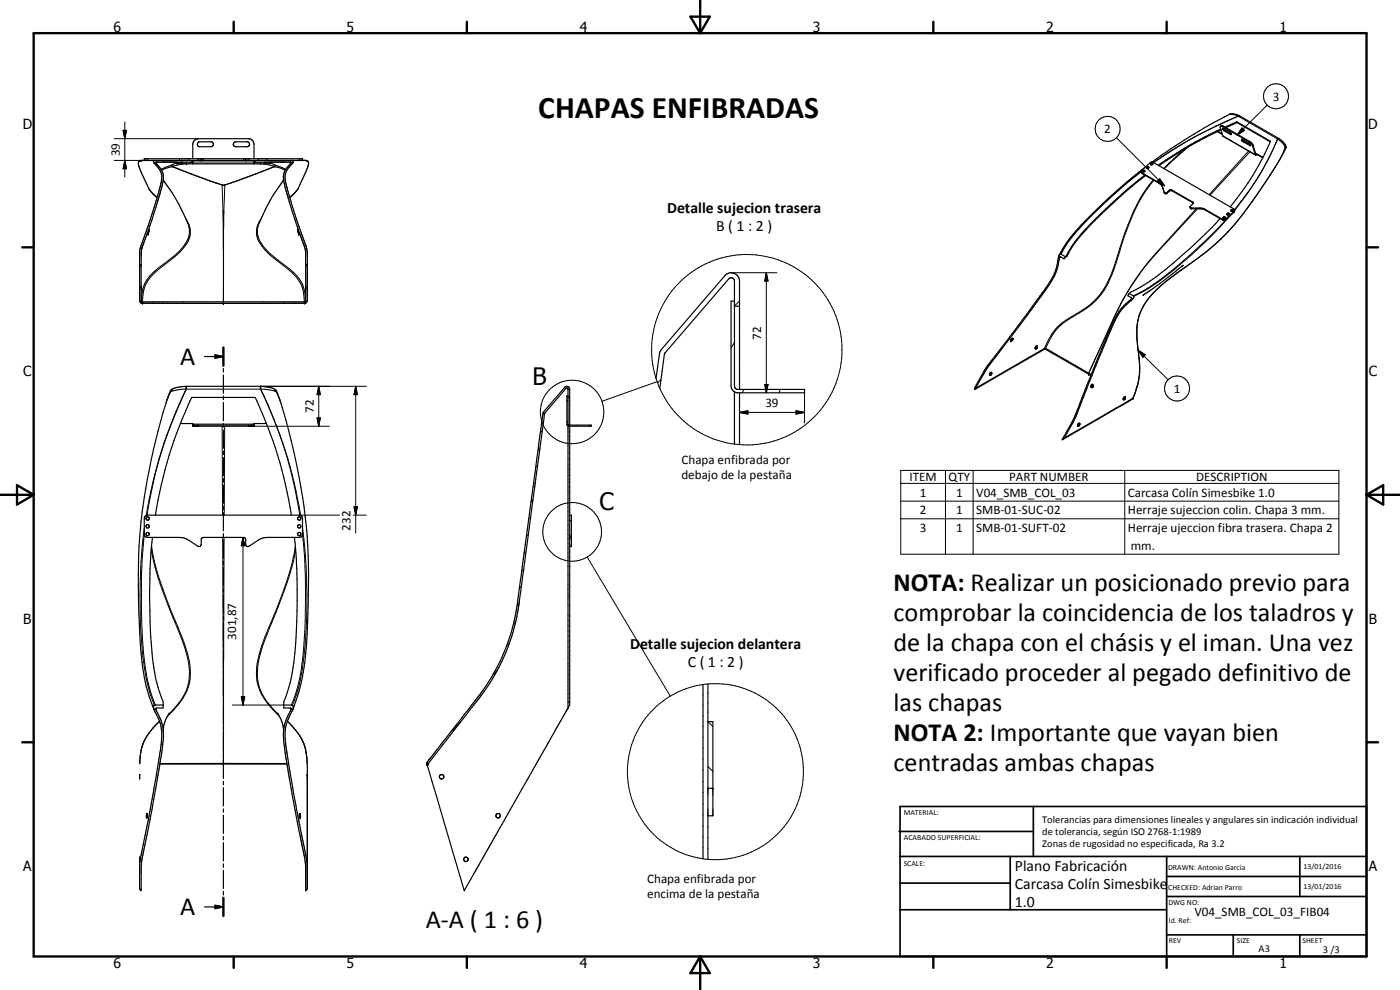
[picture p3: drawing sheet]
<svg xmlns="http://www.w3.org/2000/svg" width="420mm" height="297mm" viewBox="0 0 420 297" stroke-linecap="round" stroke-linejoin="round" font-family="sans-serif">
<g fill="#000">
<circle cx="42.4" cy="48.1" r=".18"/>
<circle cx="49" cy="54" r=".18"/>
<circle cx="53.1" cy="48.9" r=".18"/>
<circle cx="57.9" cy="48.9" r=".18"/>
<circle cx="60.4" cy="47.6" r=".18"/>
<circle cx="60.4" cy="48.1" r=".18"/>
<circle cx="70.1" cy="43.3" r=".18"/>
<circle cx="73.7" cy="47.6" r=".18"/>
<circle cx="73.7" cy="48.1" r=".18"/>
<circle cx="74.9" cy="43.3" r=".18"/>
<circle cx="76.2" cy="48.9" r=".18"/>
<circle cx="81" cy="48.9" r=".18"/>
<circle cx="85.1" cy="54" r=".18"/>
<circle cx="87.2" cy="49.1" r=".18"/>
<circle cx="372.7" cy="42" r=".18"/>
<circle cx="372.9" cy="41.8" r=".18"/>
<circle cx="375.2" cy="43.5" r=".18"/>
<circle cx="44.4" cy="70.2" r=".18"/>
<circle cx="44.8" cy="69" r=".18"/>
<circle cx="89.4" cy="68.9" r=".18"/>
<circle cx="89.7" cy="70.2" r=".18"/>
<circle cx="41.9" cy="85.9" r=".18"/>
<circle cx="42.4" cy="85.9" r=".18"/>
<circle cx="42.7" cy="91" r=".18"/>
<circle cx="67" cy="90.6" r=".18"/>
<circle cx="67" cy="91" r=".18"/>
<circle cx="91.3" cy="91" r=".18"/>
<circle cx="91.7" cy="85.9" r=".18"/>
<circle cx="92.2" cy="85.9" r=".18"/>
<circle cx="303.3" cy="102.3" r=".18"/>
<circle cx="304" cy="101.5" r=".18"/>
<circle cx="326.7" cy="112" r=".18"/>
<circle cx="326.7" cy="112.3" r=".18"/>
<circle cx="57.9" cy="127.6" r=".18"/>
<circle cx="76.2" cy="127.6" r=".18"/>
<circle cx="50.8" cy="214" r=".18"/>
<circle cx="83.3" cy="214" r=".18"/>
<circle cx="41.9" cy="232.4" r=".18"/>
<circle cx="67" cy="229.2" r=".18"/>
<circle cx="67" cy="229.1" r=".18"/>
<circle cx="92.2" cy="232.4" r=".18"/>
<circle cx="128.1" cy="229.2" r=".18"/>
<circle cx="128.6" cy="229.1" r=".18"/>
<circle cx="212.5" cy="236.5" r=".18"/>
<circle cx="213.9" cy="236.5" r=".18"/>
<circle cx="41.9" cy="258.5" r=".18"/>
<circle cx="41.9" cy="257.2" r=".18"/>
<circle cx="44.1" cy="244.1" r=".18"/>
<circle cx="90" cy="244.1" r=".18"/>
<circle cx="90.1" cy="245.4" r=".18"/>
<circle cx="92.2" cy="258.5" r=".18"/>
<circle cx="92.2" cy="257.2" r=".18"/>
</g>
<g fill="none" stroke="#000" stroke-width=".3">
<path d="M36.9 39.1h1.1l-.5 2.5zM37.5 36.6v16.5M363.3 38.7l-6.5 3.4M365.8 39.6v.2M367.1 37.8l-.3 .2M367.6 39.1l-.2 .2M369 34.3l.7-.1 1.9 .6M370.8 35.2l-5.9 2.7M371.6 34.8l-.9 .4M371.6 34.8v.1M371.6 34.9a125.3 125.3 0 0 0-25.5 13.9M371.6 34.9l11.8 6.8"/>
<path d="M372.1 34.8l-.5 .1M372.7 38.4l.8 .7-2.2 1.4zM380.3 31.5l-9 9M34.3 48.1l57.8 .1M34.3 41.6h25.3M37.5 48.1l.5 2.5h-1.1zM42 48.2h.1M42.1 48.2h.1M42.2 48.2h-.1M44.3 47.6v.5M44.5 56.3l1 1.4 1.6 1.5M46.9 48.6h6.2"/>
<path d="M51.6 49.5l.3 .5M51.6 49.5l.2 .5M51.6 49.5l-3.2 1.3M51.8 50l14.9 5.5M51.8 50l-1.9 .5-1.4 .6M51.9 50l11 4.2 4 1.3h.5M51.9 50h-.1M53.1 48.9l-1.5 .6M53.9 47.6v.5M54.8 48.6v.3M55.9 48.9l.1 .3M56 49.2h.1"/>
<path d="M56 48.9v.3M56 49.2h22.2M56 49.2l-2.2 .2-1.9 .6M56.7 47.6v.5M57.9 48.3h18.3M59.3 47.6v.5M61 47.6v.5M66.7 55.5l.3 19.7M66.7 55.5h.1M66.7 55.5h.8M67.4 55.5h.1M67.5 55.5l-.4 8.8-.1 26.7"/>
<path d="M73.1 47.6v.5M74.7 47.6v.5M77.5 47.6v.5M78.1 48.9v.3M78.2 48.9v.3M78.2 49.2l2.1 .2 1.9 .6M79.3 48.6v.3M80.2 47.6v.5M81 48.9l1.5 .6M81 48.6h6.2M82.2 50h.1M82.2 50l-14.8 5.5"/>
<path d="M82.3 50l-14.8 5.5M82.3 50l1.9 .5 1.4 .6M82.5 49.5l-.3 .5M82.5 49.5l-.2 .5M82.5 49.5l3.3 1.3M89.6 56.3l-1 1.4-1.7 1.5M89.8 47.6v.5M92.1 48.2h.1M335.1 41.3l14.4 14.5M342.5 51.6a119.9 119.9 0 0 0-22 21.2l-2 3.5M342.5 51.4a133.3 133.3 0 0 0-21.6 20.5l-2.6 4.3M342.7 51.9l.1 .2"/>
<path d="M345.8 49.2l-.4 .2M346.1 54a52.7 52.7 0 0 0-9.2 17.9l-.9 2.8a48.4 48.4 0 0 1-4.2 11.2l-.5 .8a21.8 21.8 0 0 1-9.2 8 16.8 16.8 0 0 0-8.7 9.9M346.3 54.1a45.3 45.3 0 0 0-8.3 15.4l-1.8 5.6a48 48 0 0 1-4.4 11.3l-2.8 3.7a33.1 33.1 0 0 1-8.2 5.7 15.4 15.4 0 0 0-7 9M347.8 54.8l.1 .2M348.1 53.6l1.4 2.2-2.1-1.4zM348.9 56v.3M349.4 57.7l.1 .3M350.2 57.7l.1 .3M350.9 57.1l.1 .2M351.6 57l.1 .2M355.2 43l-8.9 5.8M355.5 44.8l-6.3 5.7"/>
<path d="M356.6 44.1l-7.2 6.5M356.8 42l-1.6 1M362.9 58.4l11.8-13.1 .4 .3-11.9 12.9M367 40.8l9.7 5.6 .2-.2M369.4 40.2l-.2 .1M372.9 41.8l-.2 .2M373.4 42.5l-.2 .1M375 42.4l-.1 .1M375.1 43.5l-.1 .1M376.1 43.7l-.1 .2M376.8 46.1l.3 .3M378.9 47.1v.2"/>
<path d="M379.5 49.9l-2.4 4.1-2.6 3.9-4 5.2M380.9 47.2a84.4 84.4 0 0 1-10.4 15.7M381.6 45.8l-.7 1.4M383.4 41.7l-2.5 5.5M383.4 41.7h.1M383.4 41.7l-1.8 4.1M383.4 41.7l1.7 1.4 .6 .9M383.6 41.6l-.2 .1M383.7 41.6h.1M383.9 41.6l-.5 .1M385.7 44a26.4 26.4 0 0 1-4.5 8.5 103.6 103.6 0 0 1-14.8 19.2 110.1 110.1 0 0 1-13.1 10.2 32.4 32.4 0 0 0-10 9.6 17.5 17.5 0 0 0-1.9 11.8l.4 4.3a20.7 20.7 0 0 1-1.9 11.9M385.7 44l.2 .4"/>
<path d="M385.7 44l.2 .1M55.8 65.7a6.6 6.6 0 0 1-.9 8.8l-2.8 2.8-4.4 3.5a11.5 11.5 0 0 0-5 10.2M56.3 67a6.5 6.5 0 0 1-1.5 7.3l-2.4 2.4-5.1 3.9a11.4 11.4 0 0 0-4.9 10.2M77.8 67a7.1 7.1 0 0 0 2.2 8l3.4 3a26 26 0 0 1 5.7 4.7l.6 .8a9.6 9.6 0 0 1 1.9 5.1l.1 2.2M78.3 65.7a6.3 6.3 0 0 0 .4 8.3 19 19 0 0 0 4.4 4.2l2.3 1.7a11.9 11.9 0 0 1 5.9 10.7v.4M357.5 62.4l.1 .3M358 60.6v.3M359 62.7l-13.8 15.2-2.7 3.4M359.4 62.7l-12.2 13.2-4.6 5.5M359.9 62.4v.3M361.8 62.9l.1 .2M366.8 65.8l.1 .2"/>
<path d="M367.9 66a151.8 151.8 0 0 1-17.9 16.5l-1 .7a43.5 43.5 0 0 1-8.9 5.6M367.9 65.6l.1 .3M368.9 65l-6.2 6.6-5 4.8-6.3 5.3a56.8 56.8 0 0 1-11.2 7.2M370.3 63.4l.1 .3M41.9 90.3l.6 .6M67 91h.1M67.1 82.8l-.1 7.8M92.1 90.3l-.5 .6M219.4 81.8h13.8M221.9 90.3l-1.5 1.5M230 81.8l.5 2.5h-1zM230 81.8v36.1"/>
<path d="M335.1 93.8l-8.4 18.5M335.1 93.8l-4.5 9.7M336.3 91.2l-1.2 2.6M336.4 91.2l-1.3 2.6M337.8 88.6l-1.5 2.6M337.8 88.6l-1.4 2.6M339.2 86.1l-1.4 2.5M339.3 86.1l-1.5 2.5M342.5 81.3l-3.3 4.8M342.6 81.4l-3.3 4.7M51.1 117.3h.1M51.1 117.3l.2 .1"/>
<path d="M51.3 117.4l-1.4 3.5M51.3 117v.4M55.9 116.7a134.1 134.1 0 0 0-12 38M55.9 116.7l-4.6 .7M55.9 115.9v.1M55.9 116v.7M55.9 116.7l.1 .1M56 116.8a130.7 130.7 0 0 0-11.9 37.8M56 116.8h22.1M56 115.9v.9M78.1 116.8a129.1 129.1 0 0 1 11.9 37.8M78.2 116.7a134.9 134.9 0 0 1 12 38"/>
<path d="M78.2 116.7l4.6 .7M78.2 116.7l-.1 .1M78.3 115.9l-.1 .8M82.8 117v.4M82.8 117.4l1.5 3.5M83 117.3l-.2 .1M83 117.3h.1M95.7 115.9l.4 2.5h-.9zM95.7 115.9v12M106.8 115.9l.5 2.5h-1.1zM106.8 115.9v44.1M109.9 115.9h-31.8v.9"/>
<path d="M170.5 119.9l-.4 .6M170.9 116.6l-.4 .4M197.2 114.5l-16.5 5.9M198.4 113.9l-1 1M220.4 102.7l-1 1.7M223.3 116.8l-.6 1.1M229.5 115.4h1l-.5 2.5zM234.3 116.8l-.6 1.1M241.5 117.9v9M313.4 104.6v.2M313.4 104.6l-20.6 11.9v.2M339.9 119.5l-.1 .3"/>
<path d="M339.9 119.5l-20.5 11.9M339.9 119.5h.2M340.1 119.5h.1M341.6 105.1l2.1 1.4-.7 .7zM341.6 105.1l9 8.9M57.9 127.3h18.3M59.6 127.6v.3M66.7 127.9l.1 26.7M67.4 127.9l-.1 26.7M74.6 127.6v.3h24.2M95.2 125.4h.9l-.4 2.5zM161.4 139.6l-.6 .6"/>
<path d="M162 134.4l-.6 .6M162.8 129.2l-.6 .6M163.5 124l-.6 .6M170.5 126.2l-.4 .6M173.4 127.6l-.2 .3M177 127.6l-.1 .3M221.9 123.7l2.5-.5v1zM221.9 123.7h19.6M238.9 123.2l2.6 .5-2.6 .5zM43.3 158.5a164.4 164.4 0 0 0 .6 45.1l1 4.1 1.4 3.9M44 155.2l-.1 .7M89.8 154.6h12.1"/>
<path d="M90.1 155.2l.1 .7M90.8 158.5a169.5 169.5 0 0 1-.3 43.5l-1.1 4.9-1.6 4.7M106 154.6h3.9M106.2 152.1h1.1l-.5 2.5zM159.2 155.2l-.5 .5M160 150l-.6 .5M160.6 144.8l-.5 .6M171 156l.5 .5M270.3 141.1h131.5v25.2h-131.5zM270.3 145h131.5M270.3 150.4h131.5M270.3 155.7h131.5"/>
<path d="M283.7 141.1v25.2M292 141.1v25.2M337.6 141.1v25.2M43.3 160.4l-.7 8-.2 14.6a90.7 90.7 0 0 0 2.8 24.8l1.4 3.7M45.4 164.9a106.4 106.4 0 0 0 7.8 23.5l1.8 4.8a20.1 20.1 0 0 1 1 13.8 20.9 20.9 0 0 1-5.5 7.4M45.5 163.9a83.2 83.2 0 0 0 7.2 22.5l2.2 5.5a23.5 23.5 0 0 1 1.9 13.1 21.5 21.5 0 0 1-6.6 10M66.8 161.2l.2 48.1M67.3 161.2l-.3 68M72.9 161.2l.5 2.5h-1zM72.9 161.2v50.3M88.6 163.9a82.1 82.1 0 0 1-6.4 20.8l-2.3 5.4a28.2 28.2 0 0 0-2.7 14.5 17.4 17.4 0 0 0 5.4 9.1l1.3 1.3M88.7 164.9a122.1 122.1 0 0 1-8.4 25.1l-1.2 3.2a20.2 20.2 0 0 0-1 13.8l1.9 3.3 3.6 4.1"/>
<path d="M90.8 160.4a183.9 183.9 0 0 1-.6 41.9l-.9 3.9-1.9 5.3M156.5 175.9l-.6 .6M157.2 170.7l-.6 .6M157.8 165.5l-.5 .6M158.6 160.4l-.6 .5M171 160.5l.5 .5M176.2 167.1l25 41.8M152.8 193l-.8 .8M154.8 186.6l-.7 .7M155.8 181.1l-.6 .6M47.9 216.4a15.6 15.6 0 0 0-6 12.8M67.1 219.2l-.1 9.9"/>
<path d="M69.8 211.5h15.4M72.4 209h1l-.5 2.5zM86.3 216.4a16.6 16.6 0 0 1 5.4 8.5l.5 4.3M138.3 216.5l-2.8 2.9M149.2 201.2l-1.3 1.2M212.5 216.5l1.4 1.5M212.5 230l1.4 1.5"/>
<circle cx="332.4" cy="38.7" r="3.7"/>
<circle cx="383" cy="28.9" r="3.7"/>
<circle cx="224.1" cy="104.9" r="28.6"/>
<circle cx="353.2" cy="116.6" r="3.8"/>
<circle cx="171.7" cy="123.6" r="9.5"/>
<circle cx="171.7" cy="159.6" r="8.8"/>
<circle cx="214.7" cy="231.5" r="26.4"/>
</g>
<g fill="none" stroke="#000" stroke-width=".35">
<path d="M366.3 37.9h.4l8.5 4.9 .7 .9 .9 2.8-9.7-5.6zM366.3 37.8l.3-.2 .5 .2 8.1 4.7 .9 1.1 .8 2.6h.3M366.3 38.7l-9.7 5.1-9 5.8M366.4 38.9l-6.5 3.4a105.2 105.2 0 0 0-12.1 7.4M367 38.5l2 1a.51 .51 0 0 1 .4 .4 .51 .51 0 0 1-.1 .5l-2-1.2zM367.1 38.5l.4 .5 2 1.2M367.3 38.6h-.2M371.2 36.5l10.1 5.9a79.8 79.8 0 0 1-12.1 19.7M371.2 36.5l.1 .3M371.2 36.5l-3.6 1.6M371.3 36.8l9.9 5.7M371.3 36.8l-3.4 1.5"/>
<path d="M43.3 48.1v-.5h47.5v.5M46 48.4v.2a10.1 10.1 0 0 1 2.5 3.9v1.3l-.8 3.8-1.7 5.4-4.1 12.1v14.8l.2 .7 .5 .4M46.1 48.4h-.1M46.4 48.1l-.3 .3M46.7 48.7l.7 1a4.9 4.9 0 0 1 1.6 4.3M46.7 48.8l.1 .1M46.8 48.7h-.1M47.1 59.3l-.4-.4a9.5 9.5 0 0 1-3.1-4.5l-1.1-2.5a5.6 5.6 0 0 1-.9-3.4l.6-.4 49.9 .1a1.28 1.28 0 0 1 .3 1.8l-1.5 3.5a11.6 11.6 0 0 1-3.5 5.4l-.5 .4M49 48.1v.5M49 54l-2.1 7.7-4.4 13.1-.1 15.7 .1 .5M49 54l.8 1.2a50.8 50.8 0 0 1 5.1 8.6l1.4 3.2M49 53.9v.1"/>
<path d="M53.1 48.6v.3h27.9v-.3M57.5 48.1v.5M57.9 48.6l-11.1 .1M57.9 47.6v-4.3a1.73 1.73 0 0 1 1.7-1.7h15a1.73 1.73 0 0 1 1.6 1.7v4.3M57.9 48.1v.8M59.5 42.8l.3-.3h3.7a.75 .75 0 0 1 .6 .9 .75 .75 0 0 1-.8 .6h-3.3a.73 .73 0 0 1-.7-.4 .73 .73 0 0 1 .2-.8zM60.4 47.6v.5M70.3 42.8l.3-.3h3.7a.75 .75 0 0 1 .6 .9 .75 .75 0 0 1-.8 .6h-3.3a.73 .73 0 0 1-.7-.4 .73 .73 0 0 1 .2-.8zM73.7 47.6v.5M76.2 48.6l11.1 .1M76.2 48.1v.8M76.6 48.1v.5"/>
<path d="M85 54.1h.1M85 54.1l-3.9 6-3.3 6.9M85.1 54l-.1 .1M85.2 48.1v.5M87.3 48.7h.1M87.4 48.7v.1a7.6 7.6 0 0 0-2.4 4.5l.5 2.8 1.3 4.5 4.8 14 .1 1v15.2M87.7 48.1a.54 .54 0 0 1 .3 .6 .54 .54 0 0 1-.3 .4 5.9 5.9 0 0 0-1.6 7l2.6 8.9 3.4 10 .1 14.9-.2 .7-.4 .4M342.5 51.6l.3 .5 5.1 2.9 .9 1M343.6 52.5a141.8 141.8 0 0 0-21 20l-2.4 4.1M343.6 51.4h-.4l-.2 .2M343.7 50.1l-1.9 1.5a170.4 170.4 0 0 0-18.2 16.9 32.8 32.8 0 0 0-5.8 8.2M343.8 52.7a149.5 149.5 0 0 0-20.9 19.8l-2.7 4.3"/>
<path d="M344.1 50.2l.2-.2 .5 .2-.2 .3h-.4zM344.8 50.3l-.6 .2M345.3 49.1l.6-.2 .1 .4-.7 .1zM345.7 48.6a163.5 163.5 0 0 1 23.6-14.4h1.1l1.6 .5 11.9 6.9a3.5 3.5 0 0 1 2 2.6v.2a132.1 132.1 0 0 1-18.4 26.3 118.3 118.3 0 0 1-15.4 12.1 27.6 27.6 0 0 0-9.4 10 18 18 0 0 0-1.3 10.5l.3 2.9a20.6 20.6 0 0 1-1.9 13.6l-20.8 12.1M345.8 48.6l-.6 .2-2.5 2.3-.1 .6 5.7 3.5a4.5 4.5 0 0 1 1.2 2.8l.2 .2 .5-.1 .9-.9h.6l6.4 3.8M345.8 48.6l24.6 14.3M346 49.2l-.7 .2M348.9 56l.5 1.8 .5 .1 1.2-.9h.5l6.4 3.6 .1 .4M366.8 40.2l-1.3-.8 1.3 .9M372.7 41.8l2.2 1.2 .3 .7-2.1-1.2zM372.9 41.8l.3 .6 2.1 1.1M372.9 41.8h.1"/>
<path d="M377.2 46.2l1.8 1M377.2 46.2v.2M377.2 46.4l1.8 .9M377.2 46.4l-.4 .1M41.9 79.2l.5 .6M44.5 70l-.1 .2 .1-.1M44.8 68.9l-.3 1.1zM89.4 68.9l.2 1M89.4 69l.3 1.2v-.1M92.2 79.3l-.5 .5M318 77.1v.2a18 18 0 0 1-4.4 9.9l-16.8 22.5-4.2 7.1M318 77.1h.1"/>
<path d="M318.2 77h.1M318.2 77l-.1 .1M318.2 77l1.1 .6M319.7 77l-1.2-.7a1.02 1.02 0 0 0-.9 1.4l-.5 2.6a28.6 28.6 0 0 1-5.2 8.9l-8.9 11.9a100 100 0 0 0-8.5 11.7l-1.8 3.2-.1 .8M319.7 77l-.4 .6M320.2 76.6v.2M320.2 76.6l-.5 .4M320.2 76.8l-.9 .8M355.1 79.6l-7 5.5-5 3.5M357.2 62.1l.3 .6h2.9l1.1 .2 5.8 3.2 .7-.2 2.4-2.2v-.8M357.2 62.1l.2 .3h2.9l1.2 .3 5.7 3.2 .7-.3 2.5-2.3v-.4M358.1 61l-.9 1.1"/>
<path d="M366.2 65.6a126.6 126.6 0 0 1-22.9 20l-4.4 2.5M367.7 65.4a.32 .32 0 0 0-.4-.4 .32 .32 0 0 0-.2 .5M367.7 65.4l-.6 .1M367.7 65.3l-.6 .2M368.9 64.3l-.6 .1M368.9 64.3a.32 .32 0 0 0-.4-.4 .32 .32 0 0 0-.2 .5M368.9 64.3l-.3 .2-.3-.1M370.1 63.2a.34 .34 0 0 0-.4-.3 .34 .34 0 0 0-.2 .5M370.1 63.2l-.6 .2M370.1 63.2l-.4-.1-.2 .3M42.4 90.4h49.3M48.9 91h6"/>
<path d="M85.2 91h-6M91.7 90.9l-49.2 .1M91.7 90.8v.1M220.4 91.9h1.5M220.4 90.3h-1v25.5l.3 1 .7 .8M338.9 88.1l1.2 .7a.97 .97 0 0 1-.7 1.4 21.8 21.8 0 0 0-6.7 10.3l-9.8 24.6-3.5 6.3-.6 .6 3.4-6.3 10.2-25.2a23 23 0 0 1 6.2-9.9l1-1.1M338.9 88.1l-.4 .6 1 .6M339.2 90h.1M339.5 89.3v.1M339.5 89.4l.1 .1M339.6 89.5h.1M61.4 107h5.6"/>
<path d="M64.5 106.5l2.5 .5-2.5 .5zM67 104.3v5.4M67 110.6v1M67 112.5v5.5M67 118.8v1.1M170.5 119.3h.5M170.5 118.7h-.4v8.7l.4 .4M196.9 113.6l1-7.4 .4-1 19.2-22.5a2.49 2.49 0 0 1 2.8-.7 2.49 2.49 0 0 1 1.6 2.3v32.5M198 116.5l1.5-10.4 19.2-22.4a1 1 0 0 1 1-.3 1 1 0 0 1 .7 .7v31.7l.2 .7 .6 .3h20.3v1.1h-20.1l-1-.3M220.4 117.6v15.7M221.9 117.9v15.5M297 112.4h.1"/>
<path d="M297 112.4v.1M297 112.6h.1M297 112.5v.1M297.1 112.6h.1M297.4 111.8l-.4 .6M297.5 111.7l-.1 .1M297.5 111.7h.1M297.5 111.7l.1 .6-.5 .3M297.5 111.8h.1M303.3 102.1l.7-.6v.4l-.4 .3M303.3 102.1l.3 .2M303.6 102.2v.1"/>
<path d="M303.7 101.8l-.4 .3M303.7 101.7v.1M303.8 101.6l-.1 .1M310.8 104.4v.1M311 104.6v.1M311.1 103.8h.2l.1 .4-.3 .4h-.4M311.1 103.8l-.4 .8M313.4 104.6l.4-.1 13.7 7.9M327.4 112.6l-13.9-7.8-20.9 12M327.5 116.1l.2 .2M327.6 116.2v.1M327.6 115.4h.1"/>
<path d="M327.7 116.3h.1M327.8 115.3l-.4 .4 .1 .4M327.8 115.3l.3 .3v.4l-.4 .3M327.8 115.3v.5l-.3 .3M328 115.4l.1 .1M337.1 119.8h.1M337.1 119.8v.1M337.1 119.9h.1M337.4 119.5h.1M337.5 119.1l-.4 .7M337.5 119.1l.1-.1a.53 .53 0 0 1 .1 .6 .53 .53 0 0 1-.4 .4l-.2-.1M54.2 127l3.7 .1v.8h18.3v-.8l3.7-.1"/>
<path d="M57.9 127.6h18.3M67 120.8v5.4M67 127.1v1M67 129v5.5M67 135.3v1.1M67 137.3v5.4M170.5 127.8l6.9 .1v-.3h-6.7l-.2-.2v-10.6l-.4-.4-6.7 7.7-8 59.7a58.9 58.9 0 0 1-11.5 25.5l-15.3 19.8M171 127.6v-10.8a.84 .84 0 0 0-.6-.8 .84 .84 0 0 0-.9 .2l-6.5 7.7-6 43.8a184.6 184.6 0 0 1-2.7 18.9 58.1 58.1 0 0 1-11.6 23.5l-13.8 17.7a1.47 1.47 0 0 0-.7 1.8l11.1 37.7 31.2-54.8v-84.7M171 127.9v83.6l-.5 .9M323.4 127.8h.1M323.5 127.7h.1M323.8 127l-.4 .7"/>
<path d="M323.8 127v.4l-.4 .3M323.8 127h.2M324 127l.1 .3a.47 .47 0 0 1-.2 .4 .47 .47 0 0 1-.5 0M324 127h.1M43.5 154.9l.8-.3h45.5l.8 .3 .2 .7v4.6l-.3 .8-.7 .2-10.5 .1-1.4 .5-3.5 2.2-.7-.5v-1.8l-.6-.5h-12.1l-.6 .5v1.8l-.2 .3-.5 .2-3-1.9-1.8-.8-11-.1-.4-.3-.2-.7v-4.6zM46.6 154.6a127.9 127.9 0 0 1 10.9-35.3h19.1a126.2 126.2 0 0 1 10.8 35.3M67 143.6v1.1M67 145.5v5.5M67 151.8v1.1M67 153.8v5.5M171 154.6h.5v9.4h-.5M45.8 161.2a178 178 0 0 0 .6 40.7l1 4.4 1.6 4.3v1.8l-2.1 .1a1.22 1.22 0 0 0 .4 1.4 13.9 13.9 0 0 1 1.5 10.2l-3.2 18.7-3 14.8-.2 2.9v6.8l-.4-.5-.1-.5v-6.5l.2-2.2 2.5-12.1 2.9-16.6a37.3 37.3 0 0 0 .8-10.8l-.6-2.3-1.2-2.3a1.47 1.47 0 0 1-.2-1.9l2.7-.1"/>
<path d="M67 160.1v1.1M67 162.1v5.4M67 168.4v1M67 170.3v5.5M67 176.7v1M67 178.6v5.4M88.3 161.2a181 181 0 0 1-.6 40.7l-.6 3-1.9 5.7v1.8h1.9l.3 .4a15 15 0 0 0-2 11.4l2.4 15.1 3.8 18.9 .1 9.1 .5-.8v-36.2a16.6 16.6 0 0 0-1.6-8.4 24.1 24.1 0 0 0-4.3-5.5M171 161.2h.5M67 184.9v1M67 186.8v5.5M67 193.2v1M67 195.1v5.4"/>
<path d="M46.3 212.9a55.1 55.1 0 0 1-4.1-18.5 224.1 224.1 0 0 1 .5-40.8 176 176 0 0 1 8.5-36.5l.4-.3 1.5-.6 2.8-.3h22.4a6.2 6.2 0 0 1 4.6 1.2 175.6 175.6 0 0 1 9.7 55.4l-.1 8.8a106.9 106.9 0 0 1-2 23.3l-1.2 4.2-1.4 4.1M47.9 216.4a15.6 15.6 0 0 0-6 12.8M50.8 214l-.9 1.6a7.6 7.6 0 0 0-.9 3.7M67 201.4v1M67 203.3v5.5M67 209.7v1M67 211.6v5.4M67 217.9v1M67 219.8v5.5M83.3 214l1.3 2.5 .5 2.8M85.2 211.5h2.2a.84 .84 0 0 1 .7 .7 .84 .84 0 0 1-.3 .8l-1.5 3.4M86.3 216.4a20.3 20.3 0 0 0-.1 10.1l1.9 11.4 4.1 21.6"/>
<path d="M87.3 212.6h.1M170.5 210.6h.5M211 205.4v52.3M212.5 205.2v52.7M212.5 216.5h1.4v28.3h-1.4M41.9 232.4v1.3M48 229.2h38.1M48 229.1h38.1M67 226.2v1M67 228.1v5.5M67 234.4v1.1M67 236.3v5.5"/>
<path d="M128.6 229.1l-.5 .1M128.6 229.1v.4M212.5 236.5h1.4M41.9 257.2v1.3M44.1 244.1h.1M44.1 244.1l-.2 .6 .2 .7M44.1 244.1v1.2M44.1 245.3v.1M67 242.7v1M67 244.6v5.5M67 251v1M67 252.9v5.4"/>
<path d="M67 259.2v1M89.9 244.1a.76 .76 0 0 1 0 1.2zM89.9 244.1h.1M92.2 259.8v.2M61.4 272.1h5.6M64.5 271.6l2.5 .5-2.5 .5zM67 261.1v5.5M67 267.5v1M67 269.4v5.4"/>
<circle cx="343.3" cy="51.4" r=".35"/>
<circle cx="44.3" cy="155.6" r=".51"/>
<circle cx="44.3" cy="157.9" r=".5"/>
<circle cx="89.8" cy="157.9" r=".51"/>
<circle cx="89.8" cy="155.6" r=".51"/>
<circle cx="44.3" cy="160.2" r=".5"/>
<circle cx="89.8" cy="160.3" r=".5"/>
<circle cx="132.5" cy="233" r=".65"/>
<circle cx="139.8" cy="257.8" r=".67"/>
<circle cx="149.5" cy="244.8" r=".67"/>
</g>
<g fill="none" stroke="#000" stroke-width=".71">
<path d="M10.1 9.9h400v277.1h-400zM70.1 6.5v3.4M140.1 6.5v3.4M207.2 5h5.8l-2.9 4.9zM210.1 0v9.9M280.1 6.5v3.4M350.1 6.5v3.4M6.7 74.2h3.4M410.1 74.2h3.5M67 104.3v5.4M.1 148.5h10M5.1 145.6l5 2.9-5 2.9z"/>
<path d="M410.1 148.5h10M410.1 148.5l5-2.9v5.8zM6.7 222.7h3.4M410.1 222.7h3.5M67 269.4v5.4M70.1 287v3.4M140.1 287v3.4M210.1 287v10M210.1 287l2.9 5h-5.8zM280.1 287v3.4M350.1 287v3.4"/>
</g>
<g fill="none" stroke="#000" stroke-width=".51">
<path d="M269.8 249.5h40.3M270.1 242h140v45h-140zM270.1 257h140M303.2 257v16M310.1 242v15M350.1 257v30M390.1 257v12M270.1 265h33.1M270.1 273h80M350.1 269h60M350.1 263h60M350.1 280.5h60"/>
<path d="M370.1 280.5v6.5M390.1 280.5v6.5"/>
</g>
<g fill="#000">
<path d="M36.9 39.1h1.1l-.5 2.5zM372.7 38.4l.8 .7-2.2 1.4zM37.5 48.1l.5 2.5h-1.1zM348.1 53.6l1.4 2.2-2.1-1.4zM230 81.8l.5 2.5h-1zM64.5 106.5l2.5 .5-2.5 .5zM95.7 115.9l.4 2.5h-.9zM106.8 115.9l.5 2.5h-1.1zM229.5 115.4h1l-.5 2.5zM341.6 105.1l2.1 1.4-.7 .7zM95.2 125.4h.9l-.4 2.5zM221.9 123.7l2.5-.5v1z"/>
<path d="M238.9 123.2l2.6 .5-2.6 .5zM106.2 152.1h1.1l-.5 2.5zM72.9 161.2l.5 2.5h-1zM72.4 209h1l-.5 2.5zM64.5 271.6l2.5 .5-2.5 .5z"/>
</g>
<text font-size="9.4" x="161.5" y="35.3">CHAPAS ENFIBRADAS</text>
<g font-size="7.9">
<text x="54" y="109.5">A</text>
<text x="268.2" y="177.3">NOTA: Realizar un posicionado previo para</text>
<text x="268.2" y="186.4">comprobar la coincidencia de los taladros y</text>
<text x="268.2" y="195.4">de la chapa con el chásis y el iman. Una vez</text>
<text x="268.2" y="204.3">verificado proceder al pegado definitivo de</text>
<text x="268.2" y="213.4">las chapas</text>
<text x="268.2" y="222.3">NOTA 2: Importante que vayan bien</text>
<text x="268.2" y="231.3">centradas ambas chapas</text>
<text x="54" y="274.6">A</text>
<text x="127.8" y="278.4">A-A ( 1 : 6 )</text>
</g>
<g font-size="7.2">
<text x="159.8" y="115.5">B</text>
<text x="179.9" y="153">C</text>
</g>
<g font-size="4.7">
<text x="200.2" y="63.8">Detalle sujecion trasera</text>
<text x="214.9" y="69.2">B ( 1 : 2 )</text>
<text x="189.1" y="194.8">Detalle sujecion delantera</text>
<text x="206.4" y="200.2">C ( 1 : 2 )</text>
<text x="304.6" y="261.2">Plano Fabricación</text>
<text x="304.6" y="266.6">Carcasa Colín Simesbike</text>
<text x="304.6" y="272">1.0</text>
</g>
<g font-size="4.2">
<text x="34" y="9.6">6</text>
<text x="104" y="9.6">5</text>
<text x="174" y="9.6">4</text>
<text x="244" y="9.6">3</text>
<text x="314" y="9.6">2</text>
<text x="384" y="9.6">1</text>
<text x="6.8" y="38.7">D</text>
<text x="410.6" y="38.7">D</text>
<text x="7" y="112.9">C</text>
<text x="410.8" y="112.9">C</text>
<text x="7" y="187.1">B</text>
<text x="410.8" y="187.1">B</text>
<text x="7" y="261.4">A</text>
<text x="410.8" y="261.4">A</text>
<text x="34" y="290.4">6</text>
<text x="104" y="290.4">5</text>
<text x="174" y="290.4">4</text>
<text x="244" y="290.4">3</text>
<text x="314" y="290.4">2</text>
<text x="384" y="290.4">1</text>
</g>
<g font-size="3.9">
<text x="382" y="30.2">3</text>
<text x="331.4" y="40">2</text>
<text x="35.9" y="46.9" transform="rotate(-90 35.9 46.9)">39</text>
<text x="228.5" y="101.9" transform="rotate(-90 228.5 101.9)">72</text>
<text x="352.2" y="117.8">1</text>
<text x="94.1" y="124" transform="rotate(-90 94.1 124)">72</text>
<text x="229.7" y="122.2">39</text>
<text x="204.5" y="139.2">Chapa enfibrada por</text>
<text x="204.5" y="143.7">debajo de la pestaña</text>
<text x="273" y="144.4">ITEM</text>
<text x="276" y="149">1</text>
<text x="284.7" y="144.4">QTY</text>
<text x="286.9" y="149">1</text>
<text x="293" y="149">V04_SMB_COL_03</text>
<text x="302.8" y="144.4">PART NUMBER</text>
<text x="338.4" y="149.1">Carcasa Colín Simesbike 1.0</text>
<text x="359" y="144.4">DESCRIPTION</text>
<text x="276" y="154.3">2</text>
<text x="286.9" y="154.3">1</text>
<text x="293" y="154.3">SMB-01-SUC-02</text>
<text x="338.4" y="154.3">Herraje sujeccion colin. Chapa 3 mm.</text>
<text x="105.2" y="159.3" transform="rotate(-90 105.2 159.3)">232</text>
<text x="276" y="159.6">3</text>
<text x="286.9" y="159.6">1</text>
<text x="293" y="159.6">SMB-01-SUFT-02</text>
<text x="338.4" y="159.7">Herraje ujeccion fibra trasera. Chapa 2</text>
<text x="339.3" y="165">mm.</text>
<text x="70.9" y="191.9" transform="rotate(-90 70.9 191.9)">301,87</text>
<text x="194.2" y="265">Chapa enfibrada por</text>
<text x="194.2" y="269.5">encima de la pestaña</text>
<text x="358.5" y="275">V04_SMB_COL_03_FIB04</text>
</g>
<g font-size="3.1">
<text x="312.7" y="246.8">Tolerancias para dimensiones lineales y angulares sin indicación individual</text>
<text x="312.7" y="250.4">de tolerancia, según ISO 2768-1:1989</text>
<text x="312.7" y="254">Zonas de rugosidad no especificada, Ra 3.2</text>
<text x="377.7" y="285.6">A3</text>
<text x="397" y="285.9">3 /3</text>
</g>
<g font-size="2.4">
<text x="271.2" y="244.4">MATERIAL:</text>
<text x="271.3" y="252">ACABADO SUPERFICIAL:</text>
<text x="271.2" y="259.7">SCALE:</text>
<text x="350.6" y="261">DRAWN: Antonio García</text>
<text x="391.2" y="260.6">13/01/2016</text>
<text x="350.6" y="267">CHECKED: Adrian Parro</text>
<text x="391.2" y="266.7">13/01/2016</text>
<text x="350.6" y="271.4">DWG NO:</text>
<text x="350.8" y="276.9">Id. Ref:</text>
<text x="350.8" y="282.8">REV</text>
<text x="371.2" y="282.9">SIZE</text>
<text x="390.9" y="282.9">SHEET</text>
</g>
</svg>
